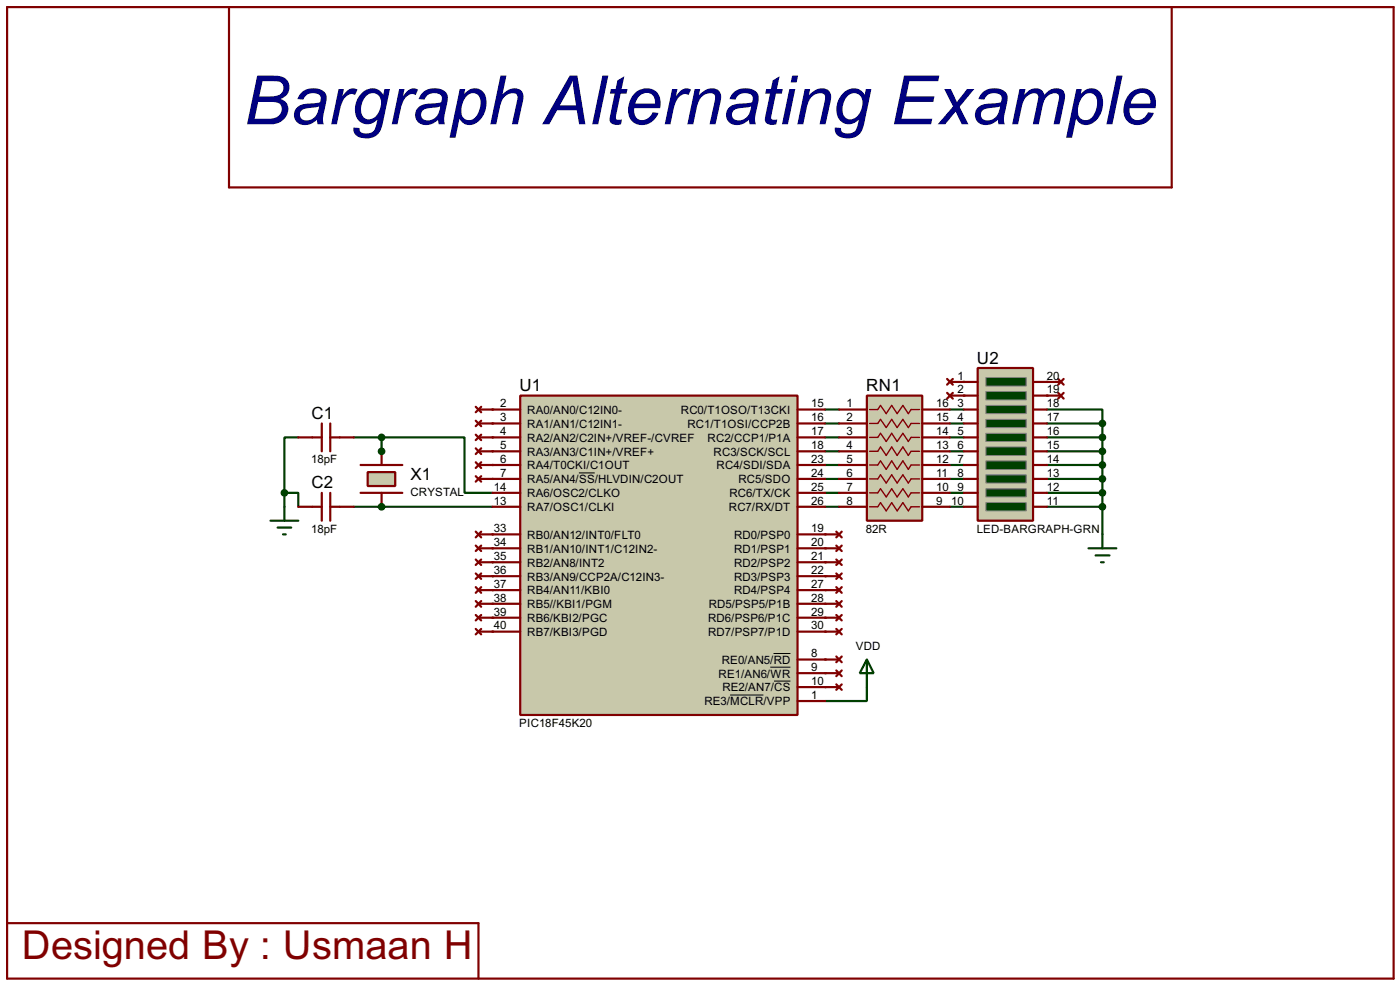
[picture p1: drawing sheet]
<svg xmlns="http://www.w3.org/2000/svg" width="256mm" height="180mm" viewBox="0 0 256 180" stroke-linecap="round" stroke-linejoin="round" font-family="sans-serif">
<path d="M202 77.5v20.3" fill="none" stroke="#004000" stroke-width=".4"/>
<g fill="#004000">
<circle cx="90.2" cy="85.1" r=".2"/>
<circle cx="90.2" cy="87.7" r=".2"/>
<circle cx="90.2" cy="97.8" r=".2"/>
<circle cx="90.2" cy="100.4" r=".2"/>
<circle cx="90.2" cy="102.9" r=".2"/>
<circle cx="90.2" cy="105.5" r=".2"/>
<circle cx="90.2" cy="108" r=".2"/>
<circle cx="90.2" cy="110.5" r=".2"/>
<circle cx="90.2" cy="113.1" r=".2"/>
<circle cx="90.2" cy="115.6" r=".2"/>
</g>
<path d="M151.2 75h2.5M151.2 82.6h2.5M151.2 85.1h2.5M151.2 87.7h2.5M151.2 90.2h2.5M151.2 92.8h2.5" fill="none" stroke="#004000" stroke-width=".4"/>
<g fill="#004000">
<circle cx="151.2" cy="97.8" r=".2"/>
<circle cx="151.2" cy="100.4" r=".2"/>
<circle cx="151.2" cy="102.9" r=".2"/>
<circle cx="151.2" cy="105.5" r=".2"/>
<circle cx="151.2" cy="108" r=".2"/>
<circle cx="151.2" cy="110.5" r=".2"/>
<circle cx="151.2" cy="113.1" r=".2"/>
<circle cx="151.2" cy="115.6" r=".2"/>
<circle cx="151.2" cy="120.7" r=".2"/>
<circle cx="151.2" cy="123.2" r=".2"/>
<circle cx="151.2" cy="125.8" r=".2"/>
</g>
<path d="M151.2 77.5h2.5M151.2 80.1h2.5M158.8 125.8v2.5h-7.6" fill="none" stroke="#004000" stroke-width=".4"/>
<g fill="#004000">
<circle cx="90.2" cy="75" r=".2"/>
<circle cx="90.2" cy="77.5" r=".2"/>
<circle cx="90.2" cy="80.1" r=".2"/>
<circle cx="90.2" cy="82.6" r=".2"/>
<circle cx="176.6" cy="69.9" r=".2"/>
<circle cx="176.6" cy="72.4" r=".2"/>
</g>
<path d="M174 75h2.6M174 77.5h2.6M174 80.1h2.6M174 82.6h2.6M174 85.1h2.6M174 87.7h2.6" fill="none" stroke="#004000" stroke-width=".4"/>
<g fill="#004000">
<circle cx="191.8" cy="69.9" r=".2"/>
<circle cx="191.8" cy="72.4" r=".2"/>
</g>
<path d="M191.8 75h10.2v2.5h-10.2M174 90.2h2.6M174 92.8h2.6M191.8 80.1h10.2M191.8 82.6h10.2M191.8 85.1h10.2M191.8 87.7h10.2M191.8 90.2h10.2M191.8 92.8h10.2" fill="none" stroke="#004000" stroke-width=".4"/>
<circle cx="69.9" cy="92.8" r=".2" fill="#004000"/>
<path d="M64.8 92.8h25.4" fill="none" stroke="#004000" stroke-width=".4"/>
<circle cx="69.9" cy="82.6" r=".2" fill="#004000"/>
<path d="M52.1 90.2h2.6v2.6M52.1 90.2v2.6M54.7 80.1h-2.6v10.1M64.8 80.1h5.1M69.9 80.1h15.2v10.1h5.1M69.9 80.1v2.5M158.8 120.7l1.3 2.5h-2.6zM158.8 120.7v5.1" fill="none" stroke="#004000" stroke-width=".4"/>
<path d="M1.3 1.3h254v177.8h-254zM42 1.3v33h172.7v-33M1.3 169h86.4v10.1" fill="none" stroke="#800000" stroke-width=".4"/>
<path d="M158.8 72.4h10.2v22.9h-10.2z" fill="#c8c8aa" stroke="#800000" stroke-width=".4"/>
<path d="M159.3 75h1.5l.5-.8 1.1 1.5 1-1.5 1 1.5 1-1.5 1 1.5 .5-.7h1.6M159.3 77.5h1.5l.5-.7 1.1 1.5 1-1.5 1 1.5 1-1.5 1 1.5 .5-.8h1.6M159.3 80.1h1.5l.5-.8 1.1 1.5 1-1.5 1 1.5 1-1.5 1 1.5 .5-.7h1.6M159.3 82.6h1.5l.5-.8 1.1 1.6 1-1.6 1 1.6 1-1.6 1 1.6 .5-.8h1.6M159.3 85.1h1.5l.5-.7 1.1 1.5 1-1.5 1 1.5 1-1.5 1 1.5 .5-.8h1.6M159.3 87.7h1.5l.5-.8 1.1 1.5 1-1.5 1 1.5 1-1.5 1 1.5 .5-.7h1.6M159.3 90.2h1.5l.5-.7 1.1 1.5 1-1.5 1 1.5 1-1.5 1 1.5 .5-.8h1.6M159.3 92.8h1.5l.5-.8 1.1 1.5 1-1.5 1 1.5 1-1.5 1 1.5 .5-.7h1.6" fill="none" stroke="#800000" stroke-width=".25"/>
<g fill="none" stroke="#800000" stroke-width=".4">
<path d="M87.2 74.5l1 1M87.2 77l1 1M87.2 79.6l1 1M87.7 75h2.5M87.7 77.5h2.5M88.2 74.5l-1 1M88.2 77l-1 1M88.2 79.6l-1 1M153.7 75h5.1M153.7 77.5h5.1M169 75h5M169 77.5h5"/>
<path d="M87.2 82.1l1 1M87.2 84.6l1 1.1M87.2 87.2l1 1M87.2 97.3l1 1.1M87.2 99.9l1 1M87.7 80.1h2.5M87.7 82.6h2.5M87.7 85.1h2.5M87.7 87.7h2.5M87.7 97.8h2.5M88.2 82.1l-1 1M88.2 84.6l-1 1.1"/>
<path d="M88.2 87.2l-1 1M88.2 97.3l-1 1.1M88.2 99.9l-1 1M151.2 97.8h2.5M153.2 99.9l1 1M153.2 97.3l1 1.1M153.7 80.1h5.1M153.7 82.6h5.1M153.7 85.1h5.1M153.7 87.7h5.1M153.7 90.2h5.1M153.7 92.8h5.1"/>
<path d="M154.2 99.9l-1 1M154.2 97.3l-1 1.1M169 80.1h5M169 82.6h5M169 85.1h5M169 87.7h5M169 90.2h5M169 92.8h5M87.2 102.4l1 1M87.2 105l1 1M87.2 107.5l1 1M87.2 110l1 1.1"/>
<path d="M87.2 112.6l1 1M87.2 115.1l1 1M87.7 100.4h2.5M87.7 102.9h2.5M87.7 105.5h2.5M87.7 108h2.5M87.7 110.5h2.5M87.7 113.1h2.5M87.7 115.6h2.5M88.2 102.4l-1 1M88.2 105l-1 1M88.2 107.5l-1 1"/>
<path d="M88.2 110l-1 1.1M88.2 112.6l-1 1M88.2 115.1l-1 1M151.2 100.4h2.5M151.2 102.9h2.5M151.2 105.5h2.5M151.2 108h2.5M151.2 110.5h2.5M151.2 113.1h2.5M151.2 115.6h2.5M153.2 115.1l1 1M153.2 112.6l1 1"/>
<path d="M153.2 110l1 1.1M153.2 107.5l1 1M153.2 105l1 1M153.2 102.4l1 1M154.2 115.1l-1 1M154.2 112.6l-1 1M154.2 110l-1 1.1M154.2 107.5l-1 1M154.2 105l-1 1M154.2 102.4l-1 1M151.2 120.7h2.5M151.2 123.2h2.5"/>
<path d="M151.2 125.8h2.5M153.2 120.2l1 1M153.2 122.7l1 1.1M153.2 125.3l1 1M154.2 120.2l-1 1M154.2 122.7l-1 1.1M154.2 125.3l-1 1"/>
</g>
<path d="M202 97.8v2.6M199.4 100.4h5.1M200.7 101.7h2.6M201.7 102.9h.5" fill="none" stroke="#004000" stroke-width=".4"/>
<g fill="#004000" stroke="#004000" stroke-width=".4">
<circle cx="201.9" cy="77.5" r=".5"/>
<circle cx="201.9" cy="80.1" r=".5"/>
<circle cx="201.9" cy="82.6" r=".5"/>
<circle cx="201.9" cy="85.1" r=".5"/>
<circle cx="201.9" cy="87.7" r=".5"/>
<circle cx="201.9" cy="90.2" r=".5"/>
<circle cx="201.9" cy="92.8" r=".5"/>
</g>
<path d="M95.3 72.4h50.8v58.5h-50.8z" fill="#c8c8aa" stroke="#800000" stroke-width=".4"/>
<g fill="none" stroke="#800000" stroke-width=".4">
<path d="M90.2 75h5.1M90.2 77.5h5.1M146.1 75h5.1M146.1 77.5h5.1M173.5 69.4l1.1 1M173.5 71.9l1.1 1.1M174 69.9h2.6M174 72.4h2.6M174.6 69.4l-1.1 1M174.6 71.9l-1.1 1.1M191.8 69.9h2.6M191.8 72.4h2.6"/>
<path d="M193.9 69.4l1 1M193.9 71.9l1 1.1M194.9 69.4l-1 1M194.9 71.9l-1 1.1M90.2 85.1h5.1M90.2 87.7h5.1M90.2 90.2h5.1M90.2 92.8h5.1M90.2 97.8h5.1M90.2 82.6h5.1M90.2 80.1h5.1M146.1 85.1h5.1"/>
<path d="M146.1 87.7h5.1M146.1 90.2h5.1M146.1 92.8h5.1M146.1 97.8h5.1M146.1 82.6h5.1M146.1 80.1h5.1M90.2 100.4h5.1M90.2 102.9h5.1M90.2 105.5h5.1M90.2 108h5.1M90.2 110.5h5.1M90.2 113.1h5.1"/>
<path d="M90.2 115.6h5.1M146.1 100.4h5.1M146.1 102.9h5.1M146.1 105.5h5.1M146.1 108h5.1M146.1 110.5h5.1M146.1 113.1h5.1M146.1 115.6h5.1M146.1 120.7h5.1M146.1 123.2h5.1M146.1 125.8h5.1M146.1 128.3h5.1"/>
</g>
<path d="M106.1 86.6h2.9M141.7 119.6h3.1M133.8 127.2h6.1M141.1 122.1h3.7M141.8 124.7h3" fill="none" stroke="#000" stroke-width=".18"/>
<path d="M179.1 67.4h10.2v27.9h-10.2z" fill="#c8c8aa" stroke="#800000" stroke-width=".4"/>
<g fill="#004000" stroke="#808080" stroke-width=".18">
<path d="M180.6 69.1h7.4v1.6h-7.4z"/>
<path d="M180.6 71.7h7.4v1.5h-7.4z"/>
<path d="M180.6 74.2h7.4v1.5h-7.4z"/>
<path d="M180.6 76.8h7.4v1.5h-7.4z"/>
<path d="M180.6 79.3h7.4v1.5h-7.4z"/>
<path d="M180.6 81.8h7.4v1.6h-7.4z"/>
<path d="M180.6 84.4h7.4v1.5h-7.4z"/>
<path d="M180.6 86.9h7.4v1.5h-7.4z"/>
<path d="M180.6 89.5h7.4v1.5h-7.4z"/>
<path d="M180.6 92h7.4v1.5h-7.4z"/>
</g>
<g fill="none" stroke="#800000" stroke-width=".4">
<path d="M176.6 69.9h2.5M176.6 72.4h2.5M176.6 75h2.5M176.6 77.5h2.5M189.3 69.9h2.5M189.3 72.4h2.5M189.3 75h2.5M189.3 77.5h2.5M66.1 85.1h7.6M66.1 90.2h7.6M176.6 80.1h2.5M176.6 82.6h2.5"/>
<path d="M176.6 85.1h2.5M176.6 87.7h2.5M176.6 90.2h2.5M176.6 92.8h2.5M189.3 80.1h2.5M189.3 82.6h2.5M189.3 85.1h2.5M189.3 87.7h2.5M189.3 90.2h2.5M189.3 92.8h2.5"/>
</g>
<path d="M67.4 86.4h5v2.6h-5z" fill="#c8c8aa" stroke="#800000" stroke-width=".4"/>
<path d="M59 77.5v5.1M60.5 77.5v5.1M54.7 80.1h4.3M54.7 92.8h4.3M59 90.2v5.1M60.5 90.2v5.1M60.5 80.1h4.3M60.5 92.8h4.3M69.9 82.6v2.5M69.9 90.2v2.6" fill="none" stroke="#800000" stroke-width=".4"/>
<g fill="#004000" stroke="#004000" stroke-width=".4">
<circle cx="69.9" cy="92.8" r=".5"/>
<circle cx="69.9" cy="82.6" r=".5"/>
<circle cx="52.1" cy="90.2" r=".5"/>
<circle cx="69.9" cy="80.1" r=".5"/>
</g>
<path d="M49.6 95.3h5.1M50.9 96.6h2.5M51.9 97.8h.5M52.1 92.8v2.5" fill="none" stroke="#004000" stroke-width=".4"/>
<text font-size="13.9" fill="#000080" x="44.7" y="22.8">Bargraph Alternating Example</text>
<text font-size="8.2" fill="#800000" x="4" y="175.6">Designed By : Usmaan H</text>
<g font-size="3.5">
<text x="95.2" y="71.6">U1</text>
<text x="158.7" y="71.6">RN1</text>
<text x="179" y="66.6">U2</text>
<text x="57.1" y="76.7">C1</text>
<text x="57.1" y="89.4">C2</text>
<text x="75.2" y="87.8">X1</text>
</g>
<g font-size="2.4">
<text x="175.4" y="69.5">1</text>
<text x="175.4" y="72">2</text>
<text x="191.8" y="69.5">20</text>
<text x="191.8" y="72">19</text>
<text x="91.6" y="74.6">2</text>
<text x="91.6" y="77.1">3</text>
<text x="96.6" y="75.8">RA0/AN0/C12IN0-</text>
<text x="124.7" y="75.8">RC0/T1OSO/T13CKI</text>
<text x="148.6" y="74.6">15</text>
<text x="148.6" y="77.1">16</text>
<text x="155.1" y="74.6">1</text>
<text x="155.1" y="77.1">2</text>
<text x="171.5" y="74.6">16</text>
<text x="171.5" y="77.1">15</text>
<text x="175.4" y="74.6">3</text>
<text x="175.4" y="77.1">4</text>
<text x="191.8" y="74.6">18</text>
<text x="191.8" y="77.1">17</text>
<text x="91.6" y="79.7">4</text>
<text x="91.6" y="82.2">5</text>
<text x="96.6" y="78.3">RA1/AN1/C12IN1-</text>
<text x="96.6" y="80.8">RA2/AN2/C2IN+/VREF-/CVREF</text>
<text x="96.6" y="83.4">RA3/AN3/C1IN+/VREF+</text>
<text x="125.9" y="78.3">RC1/T1OSI/CCP2B</text>
<text x="129.6" y="80.8">RC2/CCP1/P1A</text>
<text x="130.7" y="83.4">RC3/SCK/SCL</text>
<text x="148.6" y="82.2">18</text>
<text x="148.6" y="79.7">17</text>
<text x="155.1" y="79.7">3</text>
<text x="155.1" y="82.2">4</text>
<text x="171.5" y="79.7">14</text>
<text x="171.5" y="82.2">13</text>
<text x="175.4" y="79.7">5</text>
<text x="175.4" y="82.2">6</text>
<text x="191.8" y="79.7">16</text>
<text x="191.8" y="82.2">15</text>
<text x="57" y="84.8">18pF</text>
<text x="90.5" y="89.8">14</text>
<text x="91.6" y="84.7">6</text>
<text x="91.6" y="87.3">7</text>
<text x="96.6" y="85.9">RA4/T0CKI/C1OUT</text>
<text x="96.6" y="88.5">RA5/AN4/SS/HLVDIN/C2OUT</text>
<text x="131.3" y="85.9">RC4/SDI/SDA</text>
<text x="135.3" y="88.5">RC5/SDO</text>
<text x="148.6" y="84.7">23</text>
<text x="148.6" y="87.3">24</text>
<text x="148.6" y="89.8">25</text>
<text x="155.1" y="84.7">5</text>
<text x="155.1" y="87.3">6</text>
<text x="155.1" y="89.8">7</text>
<text x="171.5" y="84.7">12</text>
<text x="171.5" y="87.3">11</text>
<text x="171.5" y="89.8">10</text>
<text x="175.4" y="84.7">7</text>
<text x="175.4" y="87.3">8</text>
<text x="175.4" y="89.8">9</text>
<text x="191.8" y="84.7">14</text>
<text x="191.8" y="87.3">13</text>
<text x="191.8" y="89.8">12</text>
<text x="75.2" y="90.8">CRYSTAL</text>
<text x="90.5" y="92.4">13</text>
<text x="96.6" y="91">RA6/OSC2/CLKO</text>
<text x="96.6" y="93.6">RA7/OSC1/CLKI</text>
<text x="133.5" y="93.6">RC7/RX/DT</text>
<text x="133.6" y="91">RC6/TX/CK</text>
<text x="148.6" y="92.4">26</text>
<text x="155.1" y="92.4">8</text>
<text x="171.5" y="92.4">9</text>
<text x="174.3" y="92.4">10</text>
<text x="191.8" y="92.4">11</text>
<text x="57" y="97.5">18pF</text>
<text x="90.5" y="97.4">33</text>
<text x="90.5" y="100">34</text>
<text x="96.6" y="98.6">RB0/AN12/INT0/FLT0</text>
<text x="96.6" y="101.2">RB1/AN10/INT1/C12IN2-</text>
<text x="134.5" y="98.6">RD0/PSP0</text>
<text x="134.5" y="101.2">RD1/PSP1</text>
<text x="148.6" y="97.4">19</text>
<text x="148.6" y="100">20</text>
<text x="158.6" y="97.5">82R</text>
<text x="178.9" y="97.5">LED-BARGRAPH-GRN</text>
<text x="90.5" y="102.5">35</text>
<text x="90.5" y="105.1">36</text>
<text x="90.5" y="107.6">37</text>
<text x="96.6" y="103.7">RB2/AN8/INT2</text>
<text x="96.6" y="106.3">RB3/AN9/CCP2A/C12IN3-</text>
<text x="134.5" y="103.7">RD2/PSP2</text>
<text x="134.5" y="106.3">RD3/PSP3</text>
<text x="148.6" y="102.5">21</text>
<text x="148.6" y="105.1">22</text>
<text x="148.6" y="107.6">27</text>
<text x="90.5" y="110.1">38</text>
<text x="90.5" y="112.7">39</text>
<text x="96.6" y="108.8">RB4/AN11/KBI0</text>
<text x="96.6" y="111.3">RB5//KBI1/PGM</text>
<text x="96.6" y="113.9">RB6/KBI2/PGC</text>
<text x="129.7" y="113.9">RD6/PSP6/P1C</text>
<text x="129.8" y="111.3">RD5/PSP5/P1B</text>
<text x="134.5" y="108.8">RD4/PSP4</text>
<text x="148.6" y="110.1">28</text>
<text x="148.6" y="112.7">29</text>
<text x="90.5" y="115.2">40</text>
<text x="96.6" y="116.4">RB7/KBI3/PGD</text>
<text x="129.7" y="116.4">RD7/PSP7/P1D</text>
<text x="148.6" y="115.2">30</text>
<text x="156.8" y="119">VDD</text>
<text x="131.6" y="124">RE1/AN6/WR</text>
<text x="132.2" y="121.5">RE0/AN5/RD</text>
<text x="148.6" y="120.3">8</text>
<text x="148.6" y="122.8">9</text>
<text x="148.6" y="125.4">10</text>
<text x="129" y="129.1">RE3/MCLR/VPP</text>
<text x="132.3" y="126.6">RE2/AN7/CS</text>
<text x="148.6" y="127.9">1</text>
<text x="95.1" y="133.1">PIC18F45K20</text>
</g>
</svg>
